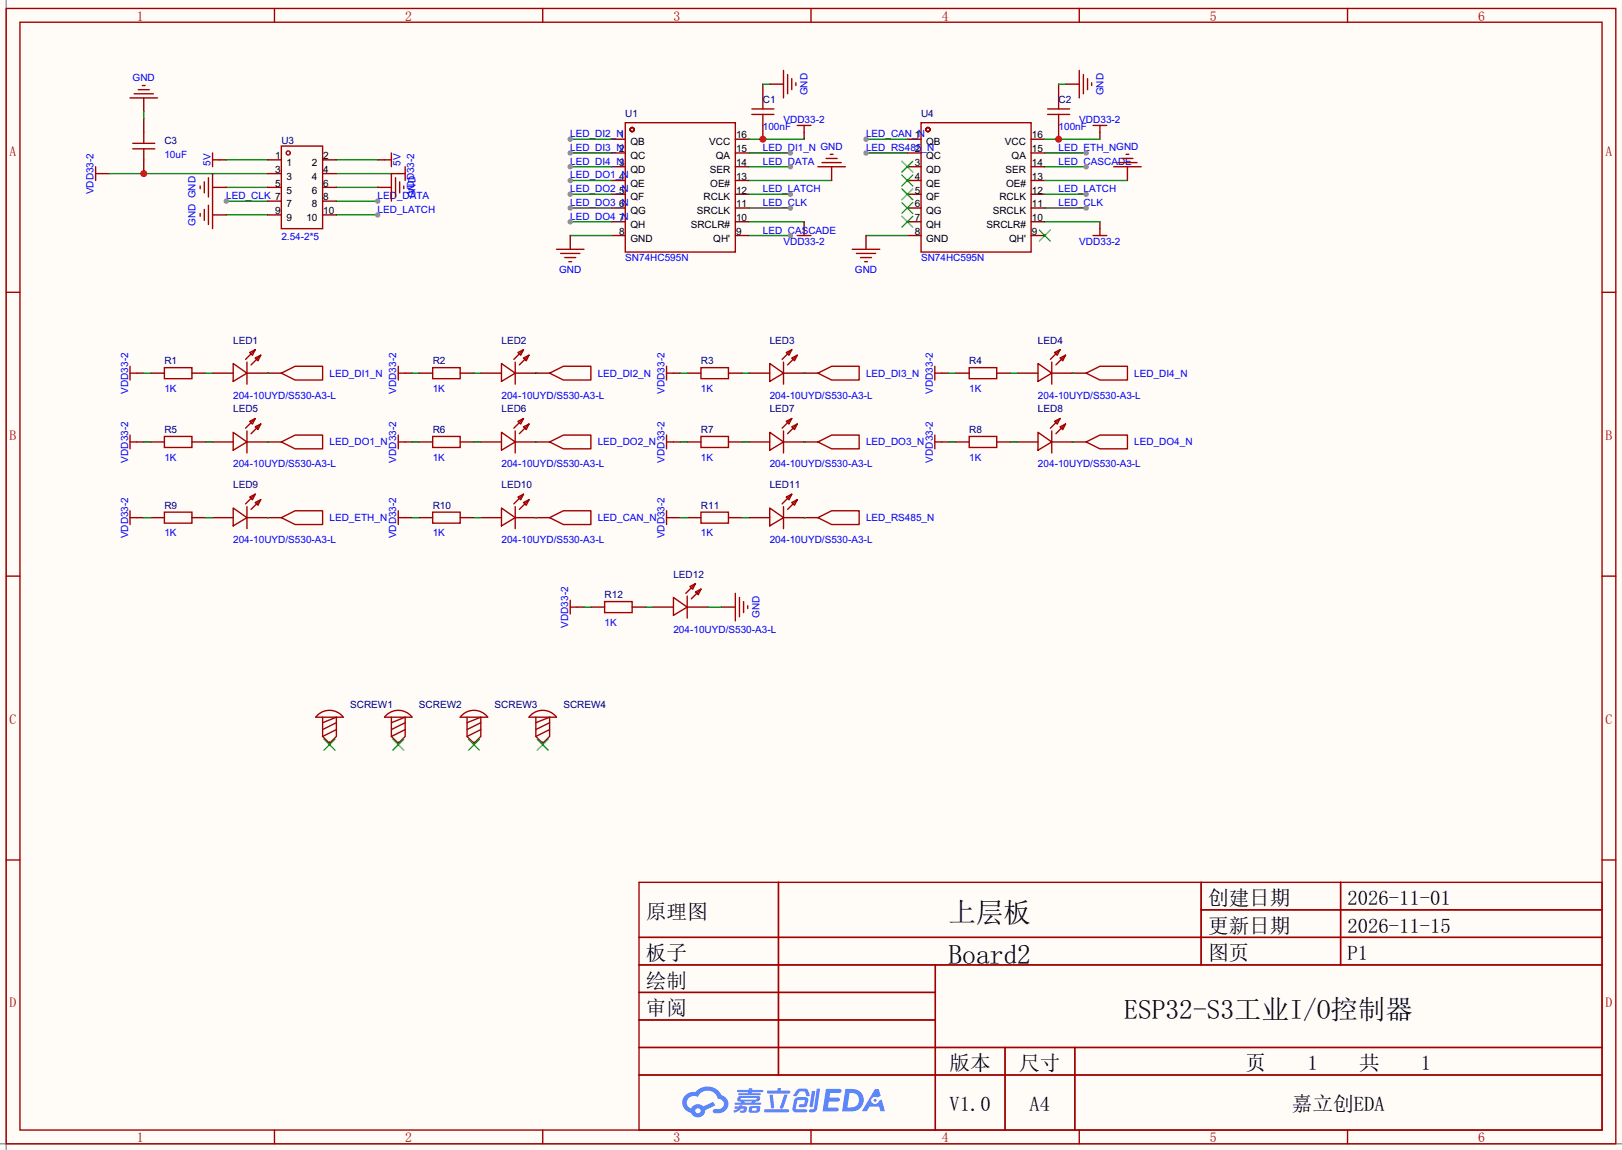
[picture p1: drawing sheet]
<svg xmlns="http://www.w3.org/2000/svg" width="299mm" height="212mm" viewBox="0 0 299 212" stroke-linecap="round" stroke-linejoin="round" font-family="sans-serif">
<path d="M0 0h299.5v212.3h-299.5z" fill="#fffcf7"/>
<path d="M1.1 0v212.3M0 211.1h299.5" fill="none" stroke="#999" stroke-width=".25"/>
<g fill="none" stroke="#a10000" stroke-width=".25">
<path d="M1.1 1.6h297.2v209.5h-297.2zM3.7 4.1h292.1v204.5h-292.1zM50.7 1.6v2.5M100.2 1.6v2.5M149.7 1.6v2.5M199.3 1.6v2.5M248.8 1.6v2.5M1.1 54h2.6M295.8 54h2.5M1.1 106.3h2.6M295.8 106.3h2.5M1.1 158.7h2.6"/>
<path d="M295.8 158.7h2.5M118 162.9h177.8v45.7h-177.8zM118 173h177.8M118 178.1h177.8M143.7 162.9v35.5M172.7 178.1v30.5M221.8 162.9v15.2M221.8 167.9h74M247.5 162.9v15.2M118 183.2h54.7M118 193.3h177.8M118 188.3h54.7"/>
<path d="M118 198.4h177.8M185.6 193.3v15.3M198.4 193.3v15.3M50.7 208.6v2.5M100.2 208.6v2.5M149.7 208.6v2.5M199.3 208.6v2.5M248.8 208.6v2.5"/>
</g>
<g fill="#5487ff">
<path d="M152.5 201h1.6a1.34 1.34 0 0 1 1.2 .2 .37 .37 0 0 1-.3 .5h-1.7l-.2 .9h1.6a.37 .37 0 0 1 .4 .4 .37 .37 0 0 1-.4 .3h-1.7l-.2 1.1h.8a1.26 1.26 0 0 1 1.2 .2 .36 .36 0 0 1-.3 .5h-2.6z"/>
<path d="M161.5 201h.8l.3 1.3-.6 .3a.72 .72 0 0 0-1.1 .2 .72 .72 0 0 0 .3 1 .72 .72 0 0 0 1-.4l.1-.2 .5-.3 .6 2.2h-.8l-.3-.9h-1.8l-.5 .9h-.9z"/>
<path d="M149.9 201.4h.6l-.4 2.7a.31 .31 0 0 1-.3 .3 .31 .31 0 0 1-.3-.3z"/>
<path d="M150.8 200.9h.6l-.5 3.7a.97 .97 0 0 1-1.5 .5l.1-.3 .6-.1 .2-.1z"/>
<path d="M147.1 201.2l.5-.3 1.3 .1 .3 .4 .3 .8-.1 .1h-.5l-.3-.8h-.8h-.2l-.6 .8h-.5v-.2z"/>
<path d="M146.8 202.8l.4-.3h1.5a.69 .69 0 0 1 .5 .4 .69 .69 0 0 1-.1 .8 .74 .74 0 0 1-.8 .7h-.6a.27 .27 0 0 1-.2-.4 .27 .27 0 0 1 .3-.2h.6l.2-.8-1.4 .1-.3 1.6 1.9 .1a.28 .28 0 0 1 .2 .3 .28 .28 0 0 1-.3 .2h-1.9l-.4-.3-.1-.4z"/>
<path d="M141.1 204.7h4.3a.28 .28 0 0 1 .3 .3 .28 .28 0 0 1-.3 .3h-4.2l-.1-.1z"/>
<path d="M144.8 202h.6l-.8 2.5a.3 .3 0 0 1-.4 .1 .3 .3 0 0 1-.2-.2z"/>
<path d="M142.1 202.1h.6l.2 2.2-.2 .3-.4-.2z"/>
<path d="M141.7 201.3h1.8l.2-.5h.5l-.1 .5h1.5a.27 .27 0 0 1 .3 .3 .27 .27 0 0 1-.3 .2h-3.8l-.2-.1z"/>
<path d="M135.7 204.2h.8v-.2h.6l-.1 .2h.8a.7 .7 0 0 1-.5 1.2h-.6v-.4l.6-.1v-.2l-.4-.1-.5 .5-.8 .3-.2-.4 .8-.4h-.6z"/>
<path d="M136.1 201.2h2.1l.1-.3h.6l-.1 .3h1.9l.2 .2-.2 .2h-1.9l-.1 .2h1.6l.2 .2-.2 .1h-3.9l-.1-.3h1.8v-.2h-1.9l-.1-.2z"/>
<path d="M156.1 201l-.6 4.1h1.4a2.14 2.14 0 0 0 2.6-2.1 2.14 2.14 0 0 0-2.7-2zM156.8 201.7a1.37 1.37 0 0 1 1.8 1.2 1.37 1.37 0 0 1-1.5 1.5h-.7z"/>
<path d="M136.3 202.5a.47 .47 0 0 0-.2 .6 .47 .47 0 0 0 .6 .2l.1 .2h-1.1l-.1 .3 4.7 .1 .2-.2-.1-.2h-1l.1-.2a.6 .6 0 0 0 .7-.2 .6 .6 0 0 0 0-.8h-3.5zM136.8 202.7l2.8-.1 .1 .1-.1 .3h-2.8zM137.4 203.3h1.4l-.1 .2h-1.2z"/>
<path d="M138.4 204.3a.9 .9 0 0 0-.1 1 2.48 2.48 0 0 0 1.9-.1 .84 .84 0 0 0 0-1l-1.4-.1zM138.9 204.6l.7-.1 .1 .3-.2 .2h-.7z"/>
<path d="M126.6 202.1a1.91 1.91 0 0 0-.5 2 1.91 1.91 0 0 0 1.5 1.3 1.35 1.35 0 0 0 1.5 .8 1.35 1.35 0 0 0 1.1-1.3l1.9-.9-.4-.6-1.8 .8a1.41 1.41 0 0 0-2.3 .4 1.25 1.25 0 0 1-.6-1.8 1.25 1.25 0 0 1 1.8-.3 1.97 1.97 0 0 1 2-1.2 1.97 1.97 0 0 1 1.8 1.5 .96 .96 0 0 1 1 .9 .96 .96 0 0 1-.9 1h-.6a.39 .39 0 0 0-.5 .3 .39 .39 0 0 0 .4 .5 1.87 1.87 0 0 0 1.9-.6 1.87 1.87 0 0 0 .4-2l-.7-.6-.4-.2a2.86 2.86 0 0 0-4.8-.6h-.3a2.27 2.27 0 0 0-1.5 .6zM128.4 205a.5 .5 0 0 1 1 0 .5 .5 0 0 1-1 0z"/>
<circle cx="161.6" cy="203.1" r=".27"/>
</g>
<g fill="none" stroke="#870000" stroke-width=".25">
<path d="M18.9 32h1.3M40.5 29.5h1.3M69.7 29.5h1.3M72.3 32h1.2M148.5 24.4v1.3M203.1 24.4v1.3M148.5 40.9v1.3M203.1 40.9v1.3M25.3 68.9h1.2M74.8 68.9h1.3M124.3 68.9h1.3M173.9 68.9h1.2"/>
<path d="M25.3 81.6h1.2M25.3 95.5h1.2M74.8 81.6h1.3M74.8 95.5h1.3M124.3 81.6h1.3M124.3 95.5h1.3M173.9 81.6h1.2M106.6 112.1h1.2"/>
</g>
<g fill="none" stroke="#a10000" stroke-width=".25">
<path d="M17.7 32h1.2M17.7 30.8v2.5M39.2 29.5h1.3M39.2 28.2v2.6M71 29.5h1.3M72.3 28.2v2.6M73.5 32h1.3M74.8 30.8v2.5M147.2 23.2h2.5M148.5 23.2v1.2M201.8 23.2h2.5M203.1 23.2v1.2"/>
<path d="M147.2 43.5h2.5M148.5 42.2v1.3M201.8 43.5h2.5M203.1 42.2v1.3M24 67.6v2.5M24 68.9h1.3M73.5 68.9h1.3M73.5 67.6v2.5M123.1 67.6v2.5M123.1 68.9h1.2M172.6 67.6v2.5M172.6 68.9h1.3"/>
<path d="M24 81.6h1.3M24 80.3v2.5M24 94.3v2.5M24 95.5h1.3M73.5 81.6h1.3M73.5 95.5h1.3M73.5 80.3v2.5M73.5 94.3v2.5M123.1 80.3v2.5M123.1 94.3v2.5M123.1 81.6h1.2M123.1 95.5h1.2"/>
<path d="M172.6 81.6h1.3M172.6 80.3v2.5M105.3 110.8v2.5M105.3 112.1h1.3"/>
</g>
<path d="M20.2 32h29.2M41.8 29.5h7.6M41.8 34.6h7.6M41.8 37.1h7.6M62.1 29.5h7.6M62.1 32h10.2M62.1 34.6h7.6" fill="none" stroke="#008700" stroke-width=".25"/>
<circle cx="41.8" cy="37.1" r=".51" fill="#999"/>
<path d="M62.1 37.1h7.6" fill="none" stroke="#008700" stroke-width=".25"/>
<circle cx="69.7" cy="37.1" r=".51" fill="#999"/>
<path d="M62.1 39.7h7.6" fill="none" stroke="#008700" stroke-width=".25"/>
<circle cx="69.7" cy="39.7" r=".51" fill="#999"/>
<path d="M41.8 39.7h7.6M138.3 25.7h10.2M192.9 25.7h10.2M192.9 30.8h7.6" fill="none" stroke="#008700" stroke-width=".25"/>
<g fill="none" stroke="#a10000" stroke-width=".25">
<path d="M51.9 27h7.7v15.2h-7.7zM115.4 22.6h20.4v23.9h-20.4zM170.1 22.6h20.3v23.9h-20.3z"/>
<circle cx="53.2" cy="28.2" r=".38"/>
<circle cx="116.7" cy="23.9" r=".38"/>
<circle cx="171.3" cy="23.9" r=".38"/>
</g>
<g fill="none" stroke="#870000" stroke-width=".25">
<path d="M49.4 29.5h2.5M49.4 39.7h2.5M49.4 32h2.5M49.4 37.1h2.5M49.4 34.6h2.5M59.6 29.5h2.5M59.6 39.7h2.5M59.6 32h2.5M59.6 37.1h2.5M59.6 34.6h2.5M112.9 25.7h2.5M112.9 28.2h2.5"/>
<path d="M112.9 30.8h2.5M112.9 33.3h2.5M112.9 35.9h2.5M112.9 38.4h2.5M135.8 25.7h2.5M135.8 28.2h2.5M135.8 30.8h2.5M135.8 33.3h2.5M135.8 35.9h2.5M135.8 38.4h2.5M167.5 25.7h2.6M167.5 28.2h2.6"/>
<path d="M167.5 30.8h2.6M167.5 33.3h2.6M167.5 35.9h2.6M167.5 38.4h2.6M190.4 25.7h2.5M190.4 28.2h2.5M190.4 30.8h2.5M190.4 33.3h2.5M190.4 35.9h2.5M190.4 38.4h2.5M112.9 40.9h2.5M112.9 43.5h2.5"/>
<path d="M135.8 40.9h2.5M135.8 43.5h2.5M167.5 40.9h2.6M167.5 43.5h2.6M190.4 40.9h2.5M190.4 43.5h2.5"/>
</g>
<path d="M166.5 29.8l2 2M166.5 32.3l2 2M166.5 34.8l2 2.1M166.5 37.4l2 2M166.5 39.9l2 2M168.5 29.8l-2 2M168.5 32.3l-2 2M168.5 34.8l-2 2.1M168.5 37.4l-2 2M168.5 39.9l-2 2M191.9 42.5l2 2M193.9 42.5l-2 2" fill="none" stroke="#3c3" stroke-width=".25"/>
<circle cx="200.5" cy="30.8" r=".51" fill="#999"/>
<path d="M138.3 30.8h7.6" fill="none" stroke="#008700" stroke-width=".25"/>
<circle cx="145.9" cy="30.8" r=".51" fill="#999"/>
<path d="M138.3 33.3h15.2M192.9 33.3h15.3M192.9 35.9h7.6" fill="none" stroke="#008700" stroke-width=".25"/>
<circle cx="200.5" cy="35.9" r=".51" fill="#999"/>
<path d="M138.3 35.9h7.6" fill="none" stroke="#008700" stroke-width=".25"/>
<circle cx="145.9" cy="35.9" r=".51" fill="#999"/>
<path d="M192.9 38.4h7.6" fill="none" stroke="#008700" stroke-width=".25"/>
<circle cx="200.5" cy="38.4" r=".51" fill="#999"/>
<path d="M138.3 38.4h7.6" fill="none" stroke="#008700" stroke-width=".25"/>
<circle cx="145.9" cy="38.4" r=".51" fill="#999"/>
<path d="M105.3 43.5h7.6M138.3 40.9h10.2M138.3 43.5h7.6M159.9 43.5h7.6M192.9 40.9h10.2" fill="none" stroke="#008700" stroke-width=".25"/>
<path d="M39.2 34.6h2.6M39.2 39.7h2.6M69.7 34.6h2.6M153.5 30.8v2.5M208.2 30.8v2.5M105.3 43.5v2.5M159.9 43.5v2.5" fill="none" stroke="#870000" stroke-width=".25"/>
<g fill="none" stroke="#a10000" stroke-width=".25">
<path d="M37 34.3v.5M37 39.4v.5M37.7 33.6v2M37.7 38.6v2.1M38.5 32.8v3.6M38.5 37.9v3.5M39.2 32v10.2M72.3 32v5.1M73 32.8v3.6M73.8 33.6v2M74.5 34.3v.5M151 30.8h5.1"/>
<path d="M151.8 30h3.5M152.5 29.2h2.1M153.3 28.5h.5M205.6 30.8h5.1M206.4 30h3.5M207.1 29.2h2.1M207.9 28.5h.5M102.7 46h5.1M103.5 46.8h3.6M104.3 47.5h2M105 48.3h.5M157.4 46h5"/>
<path d="M158.1 46.8h3.6M158.9 47.5h2M159.6 48.3h.5"/>
</g>
<circle cx="145.9" cy="43.5" r=".51" fill="#999"/>
<path d="M140.8 23.2v2.5" fill="none" stroke="#870000" stroke-width=".25"/>
<circle cx="140.8" cy="25.7" r=".63" fill="#c00"/>
<path d="M140.8 15.5v2.6M195.5 23.2v2.5" fill="none" stroke="#870000" stroke-width=".25"/>
<path d="M140.8 18.1v2M138.8 21.1h4.1M138.8 20.1h4.1M140.8 21.1v2.1" fill="none" stroke="#a10000" stroke-width=".25"/>
<circle cx="195.5" cy="25.7" r=".63" fill="#c00"/>
<path d="M142.1 15.5h2.6M195.5 15.5v2.6M196.7 15.5h2.6M26.5 29.5v2.5" fill="none" stroke="#870000" stroke-width=".25"/>
<path d="M144.7 13v5.1M145.4 13.8v3.5M146.2 14.5v2M146.9 15.3v.5M195.5 18.1v2M199.3 13v5.1M200 13.8v3.5M200.8 14.5v2M201.5 15.3v.5M193.4 21.1h4.1M193.4 20.1h4.1M195.5 21.1v2.1" fill="none" stroke="#a10000" stroke-width=".25"/>
<path d="M140.8 15.5h1.3M195.5 15.5h1.2" fill="none" stroke="#008700" stroke-width=".25"/>
<circle cx="26.5" cy="32" r=".63" fill="#c00"/>
<path d="M26.5 18.1v2.5M26.5 21.9v2.5" fill="none" stroke="#870000" stroke-width=".25"/>
<path d="M24 18.1h5.1M24.8 17.3h3.5M25.5 16.5h2.1M26.3 15.8h.5M24.5 27.5h4.1M24.5 26.5h4.1M26.5 24.4v2.1M26.5 27.5v2" fill="none" stroke="#a10000" stroke-width=".25"/>
<path d="M26.5 20.6v1.3M138.3 28.2h7.6" fill="none" stroke="#008700" stroke-width=".25"/>
<circle cx="145.9" cy="28.2" r=".51" fill="#999"/>
<path d="M105.3 25.7h7.6" fill="none" stroke="#008700" stroke-width=".25"/>
<circle cx="105.3" cy="25.7" r=".51" fill="#999"/>
<path d="M105.3 28.2h7.6" fill="none" stroke="#008700" stroke-width=".25"/>
<circle cx="105.3" cy="28.2" r=".51" fill="#999"/>
<path d="M105.3 30.8h7.6" fill="none" stroke="#008700" stroke-width=".25"/>
<circle cx="105.3" cy="30.8" r=".51" fill="#999"/>
<path d="M58.7 131.9a3.2 3.2 0 0 1 4.7 .5h-5.1zM59.6 132.4v3.5l1.2 1.3 1.3-1.3v-3.5l-2.5 1M62.1 133.4l-2.5 1.3M62.1 134.7l-2.5 1.2" fill="none" stroke="#a10000" stroke-width=".25"/>
<path d="M60.8 136.9v.6" fill="none" stroke="#870000" stroke-width=".25"/>
<path d="M59.8 136.4l2 2.1M61.8 136.4l-2 2.1" fill="none" stroke="#3c3" stroke-width=".25"/>
<path d="M105.3 33.3h7.6" fill="none" stroke="#008700" stroke-width=".25"/>
<circle cx="105.3" cy="33.3" r=".51" fill="#999"/>
<path d="M71.4 131.9a3.2 3.2 0 0 1 4.7 .5h-5.1zM72.3 132.4v3.5l1.2 1.3 1.3-1.3v-3.5l-2.5 1M74.8 133.4l-2.5 1.3M74.8 134.7l-2.5 1.2M85.4 131.9a3.2 3.2 0 0 1 4.6 .5h-5zM86.2 132.4v3.5l1.3 1.3 1.3-1.3v-3.5l-2.6 1M88.8 133.4l-2.6 1.3M88.8 134.7l-2.6 1.2M98.1 131.9a3.2 3.2 0 0 1 4.6 .5h-5zM98.9 132.4v3.5l1.3 1.3 1.3-1.3v-3.5l-2.6 1M101.5 133.4l-2.6 1.3M101.5 134.7l-2.6 1.2" fill="none" stroke="#a10000" stroke-width=".25"/>
<path d="M73.5 136.9v.6M87.5 136.9v.6M100.2 136.9v.6" fill="none" stroke="#870000" stroke-width=".25"/>
<path d="M72.5 136.4l2 2.1M74.5 136.4l-2 2.1M86.5 136.4l2 2.1M88.5 136.4l-2 2.1M99.2 136.4l2 2.1M101.2 136.4l-2 2.1" fill="none" stroke="#3c3" stroke-width=".25"/>
<path d="M105.3 35.9h7.6" fill="none" stroke="#008700" stroke-width=".25"/>
<circle cx="105.3" cy="35.9" r=".51" fill="#999"/>
<path d="M105.3 38.4h7.6" fill="none" stroke="#008700" stroke-width=".25"/>
<circle cx="105.3" cy="38.4" r=".51" fill="#999"/>
<path d="M105.3 40.9h7.6" fill="none" stroke="#008700" stroke-width=".25"/>
<circle cx="105.3" cy="40.9" r=".51" fill="#999"/>
<path d="M192.9 28.2h7.6" fill="none" stroke="#008700" stroke-width=".25"/>
<circle cx="200.5" cy="28.2" r=".51" fill="#999"/>
<path d="M159.9 25.7h7.6" fill="none" stroke="#008700" stroke-width=".25"/>
<circle cx="159.9" cy="25.7" r=".51" fill="#999"/>
<path d="M159.9 28.2h7.6" fill="none" stroke="#008700" stroke-width=".25"/>
<circle cx="159.9" cy="28.2" r=".51" fill="#999"/>
<g fill="none" stroke="#870000" stroke-width=".25">
<path d="M27.8 68.9h2.6M35.4 68.9h2.6M39.2 68.9h3.9M45.6 68.9h6.3M77.3 68.9h2.6M85 68.9h2.5M88.8 68.9h3.8M95.1 68.9h6.4M126.9 68.9h2.5M134.5 68.9h2.5M138.3 68.9h3.8M144.7 68.9h6.3"/>
<path d="M176.4 68.9h2.5M184 68.9h2.6M187.8 68.9h3.8M194.2 68.9h6.3M27.8 95.5h2.6M27.8 81.6h2.6M35.4 95.5h2.6M35.4 81.6h2.6M39.2 95.5h3.9M39.2 81.6h3.9M45.6 95.5h6.3M45.6 81.6h6.3"/>
<path d="M77.3 95.5h2.6M77.3 81.6h2.6M85 95.5h2.5M85 81.6h2.5M88.8 95.5h3.8M88.8 81.6h3.8M95.1 95.5h6.4M95.1 81.6h6.4M126.9 95.5h2.5M126.9 81.6h2.5M134.5 95.5h2.5M134.5 81.6h2.5"/>
<path d="M138.3 95.5h3.8M138.3 81.6h3.8M144.7 95.5h6.3M144.7 81.6h6.3M176.4 81.6h2.5M184 81.6h2.6M187.8 81.6h3.8M194.2 81.6h6.3M109.1 112.1h2.5M116.7 112.1h2.6M120.5 112.1h3.8M126.9 112.1h3.8"/>
<path d="M133.2 112.1h2.6"/>
</g>
<g fill="none" stroke="#a10000" stroke-width=".25">
<path d="M30.4 67.9h5v2h-5zM43.1 67.1l2.5 1.8-2.5 1.5zM43.1 79.8l2.5 1.8-2.5 1.5zM45.6 66.8v4.1M45.6 79.5v4.1M46.1 65.1l1-.5-.5 1zM46.1 77.8l1-.5-.5 1zM47.1 66.1l1-.5-.5 1zM47.1 78.8l1-.5-.5 1zM47.1 64.6l-1.8 1.7M47.1 77.3l-1.8 1.7M48.1 65.6l-1.7 1.7"/>
<path d="M48.1 78.3l-1.7 1.7M51.9 68.9l2.6-1.3h5.1v2.5h-5.1zM79.9 67.9h5.1v2h-5.1zM92.6 67.1l2.5 1.8-2.5 1.5zM92.6 79.8l2.5 1.8-2.5 1.5zM95.1 66.8v4.1M95.1 79.5v4.1M95.6 65.1l1-.5-.5 1zM95.6 77.8l1-.5-.5 1zM96.6 66.1l1.1-.5-.5 1zM96.6 78.8l1.1-.5-.5 1zM96.6 64.6l-1.7 1.7"/>
<path d="M96.6 77.3l-1.7 1.7M97.7 65.6l-1.8 1.7M97.7 78.3l-1.8 1.7M101.5 68.9l2.5-1.3h5.1v2.5h-5.1zM129.4 67.9h5.1v2h-5.1zM142.1 79.8l2.6 1.8-2.6 1.5zM142.1 67.1l2.6 1.8-2.6 1.5zM144.7 66.8v4.1M144.7 79.5v4.1M145.2 77.8l1-.5-.5 1zM145.2 65.1l1-.5-.5 1zM146.2 78.8l1-.5-.5 1z"/>
<path d="M146.2 66.1l1-.5-.5 1zM146.2 77.3l-1.8 1.7M146.2 64.6l-1.8 1.7M147.2 78.3l-1.8 1.7M147.2 65.6l-1.8 1.7M151 68.9l2.5-1.3h5.1v2.5h-5.1zM178.9 67.9h5.1v2h-5.1zM191.6 79.8l2.6 1.8-2.6 1.5zM191.6 67.1l2.6 1.8-2.6 1.5zM194.2 66.8v4.1M194.2 79.5v4.1M194.7 77.8l1-.5-.5 1z"/>
<path d="M194.7 65.1l1-.5-.5 1zM195.7 78.8l1-.5-.5 1zM195.7 66.1l1-.5-.5 1zM195.7 77.3l-1.8 1.7M195.7 64.6l-1.8 1.7M196.7 78.3l-1.8 1.7M196.7 65.6l-1.8 1.7M200.5 68.9l2.6-1.3h5.1v2.5h-5.1zM30.4 94.5h5v2.1h-5zM30.4 80.6h5v2h-5zM43.1 93.8l2.5 1.7-2.5 1.6zM45.6 93.5v4.1"/>
<path d="M46.1 91.7l1-.5-.5 1zM47.1 92.7l1-.5-.5 1.1zM47.1 91.2l-1.8 1.8M48.1 92.2l-1.7 1.8M51.9 95.5l2.6-1.2h5.1v2.5h-5.1zM51.9 81.6l2.6-1.3h5.1v2.5h-5.1zM79.9 94.5h5.1v2.1h-5.1zM79.9 80.6h5.1v2h-5.1zM92.6 93.8l2.5 1.7-2.5 1.6zM95.1 93.5v4.1M95.6 91.7l1-.5-.5 1zM96.6 92.7l1.1-.5-.5 1.1z"/>
<path d="M96.6 91.2l-1.7 1.8M97.7 92.2l-1.8 1.8M101.5 95.5l2.5-1.2h5.1v2.5h-5.1zM101.5 81.6l2.5-1.3h5.1v2.5h-5.1zM129.4 80.6h5.1v2h-5.1zM129.4 94.5h5.1v2.1h-5.1zM142.1 93.8l2.6 1.7-2.6 1.6zM144.7 93.5v4.1M145.2 91.7l1-.5-.5 1zM146.2 92.7l1-.5-.5 1.1zM146.2 91.2l-1.8 1.8M147.2 92.2l-1.8 1.8"/>
<path d="M151 95.5l2.5-1.2h5.1v2.5h-5.1zM151 81.6l2.5-1.3h5.1v2.5h-5.1zM178.9 80.6h5.1v2h-5.1zM200.5 81.6l2.6-1.3h5.1v2.5h-5.1zM111.6 111h5.1v2.1h-5.1zM124.3 110.3l2.6 1.8-2.6 1.5zM126.9 110v4.1M127.4 108.2l1-.5-.5 1.1zM128.4 109.3l1-.5-.5 1zM128.4 107.7l-1.8 1.8M129.4 108.8l-1.8 1.7M135.8 109.5v5.1"/>
<path d="M136.5 110.3v3.5M137.3 111v2.1M138 111.8v.5"/>
</g>
<g fill="none" stroke="#008700" stroke-width=".25">
<path d="M26.5 68.9h1.3M38 68.9h1.2M49.4 68.9h.1M76.1 68.9h1.2M87.5 68.9h1.3M98.9 68.9h.1M125.6 68.9h1.3M137 68.9h1.3M148.5 68.9h.1M175.1 68.9h1.3M186.6 68.9h1.2M198 68.9h.1"/>
<path d="M26.5 81.6h1.3M26.5 95.5h1.3M38 81.6h1.2M38 95.5h1.2M49.4 95.5h.1M49.4 81.6h.1M76.1 81.6h1.2M76.1 95.5h1.2M87.5 81.6h1.3M87.5 95.5h1.3M98.9 95.5h.1M98.9 81.6h.1"/>
<path d="M125.6 81.6h1.3M125.6 95.5h1.3M137 81.6h1.3M137 95.5h1.3M148.5 95.5h.1M148.5 81.6h.1M175.1 81.6h1.3M186.6 81.6h1.2M198 81.6h.1M107.8 112.1h1.3M119.3 112.1h1.2M130.7 112.1h2.5"/>
</g>
<g font-size="5.1">
<text x="175.1" y="170.2">上层板</text>
<text x="175.1" y="177.8">Board2</text>
<text x="207.6" y="188">ESP32-S3工业I/O控制器</text>
</g>
<g font-size="3.8">
<text x="223" y="167">创建日期</text>
<text x="248.8" y="167">2026-11-01</text>
<text x="119.3" y="169.6">原理图</text>
<text x="223" y="172.1">更新日期</text>
<text x="248.8" y="172.1">2026-11-15</text>
<text x="119.3" y="177.2">板子</text>
<text x="223" y="177.2">图页</text>
<text x="248.8" y="177.2">P1</text>
<text x="119.3" y="182.3">绘制</text>
<text x="119.3" y="187.4">审阅</text>
<text x="175.3" y="197.5">版本</text>
<text x="188.2" y="197.5">尺寸</text>
<text x="230" y="197.5">页</text>
<text x="241.4" y="197.5">1</text>
<text x="250.9" y="197.5">共</text>
<text x="262.4" y="197.5">1</text>
<text x="175.3" y="205.1">V1.0</text>
<text x="190.1" y="205.1">A4</text>
<text x="238.5" y="205.1">嘉立创EDA</text>
</g>
<g font-size="2.5" fill="#a00000">
<text x="25.3" y="3.8">1</text>
<text x="74.8" y="3.8">2</text>
<text x="124.3" y="3.8">3</text>
<text x="173.9" y="3.8">4</text>
<text x="223.4" y="3.8">5</text>
<text x="272.9" y="3.8">6</text>
<text x="1.8" y="28.8">A</text>
<text x="296.4" y="28.8">A</text>
<text x="1.8" y="81.2">B</text>
<text x="296.4" y="81.2">B</text>
<text x="1.8" y="133.5">C</text>
<text x="296.4" y="133.5">C</text>
<text x="1.8" y="185.9">D</text>
<text x="296.4" y="185.9">D</text>
<text x="25.3" y="210.9">1</text>
<text x="74.8" y="210.9">2</text>
<text x="124.3" y="210.9">3</text>
<text x="173.9" y="210.9">4</text>
<text x="223.4" y="210.9">5</text>
<text x="272.9" y="210.9">6</text>
</g>
<g font-size="1.8" fill="#00f">
<text x="24.5" y="14.9">GND</text>
<text x="149.1" y="17.6" transform="rotate(-90 149.1 17.6)">GND</text>
<text x="203.7" y="17.6" transform="rotate(-90 203.7 17.6)">GND</text>
<text x="144.7" y="22.8">VDD33-2</text>
<text x="199.3" y="22.8">VDD33-2</text>
<text x="30.4" y="29.1">10uF</text>
<text x="105.3" y="25.3">LED_DI2_N</text>
<text x="105.3" y="27.9">LED_DI3_N</text>
<text x="140.8" y="24.1">100nF</text>
<text x="140.8" y="27.9">LED_DI1_N GND</text>
<text x="159.9" y="25.3">LED_CAN_N</text>
<text x="159.9" y="27.9">LED_RS485_N</text>
<text x="195.5" y="24.1">100nF</text>
<text x="195.5" y="27.9">LED_ETH_NGND</text>
<text x="17.3" y="35.8" transform="rotate(-90 17.3 35.8)">VDD33-2</text>
<text x="38.9" y="30.6" transform="rotate(-90 38.9 30.6)">5V</text>
<text x="73.9" y="30.6" transform="rotate(-90 73.9 30.6)">5V</text>
<text x="76.5" y="35.8" transform="rotate(-90 76.5 35.8)">VDD33-2</text>
<text x="105.3" y="30.4">LED_DI4_N</text>
<text x="105.3" y="32.9">LED_DO1_N</text>
<text x="105.3" y="35.5">LED_DO2_N</text>
<text x="140.8" y="30.4">LED_DATA</text>
<text x="140.8" y="35.5">LED_LATCH</text>
<text x="195.5" y="30.4">LED_CASCADE</text>
<text x="195.5" y="35.5">LED_LATCH</text>
<text x="36.1" y="41.7" transform="rotate(-90 36.1 41.7)">GND GND</text>
<text x="41.8" y="36.8">LED_CLK 7</text>
<text x="69.7" y="36.8">LED_DATA</text>
<text x="69.7" y="39.3">LED_LATCH</text>
<text x="76.7" y="36.6" transform="rotate(-90 76.7 36.6)">GND</text>
<text x="105.3" y="38">LED_DO3_N</text>
<text x="105.3" y="40.6">LED_DO4_N</text>
<text x="140.8" y="38">LED_CLK</text>
<text x="195.5" y="38">LED_CLK</text>
<text x="51.9" y="44.4">2.54-2*5</text>
<text x="140.8" y="43.1">LED_CASCADE</text>
<text x="144.7" y="45.1">VDD33-2</text>
<text x="199.3" y="45.1">VDD33-2</text>
<text x="103.2" y="50.5">GND</text>
<text x="115.4" y="48.2">SN74HC595N</text>
<text x="157.8" y="50.5">GND</text>
<text x="170.1" y="48.2">SN74HC595N</text>
<text x="60.8" y="69.5">LED_DI1_N</text>
<text x="110.4" y="69.5">LED_DI2_N</text>
<text x="159.9" y="69.5">LED_DI3_N</text>
<text x="209.4" y="69.5">LED_DI4_N</text>
<text x="23.6" y="72.7" transform="rotate(-90 23.6 72.7)">VDD33-2</text>
<text x="30.4" y="72.3">1K</text>
<text x="43.1" y="73.6">204-10UYD/S530-A3-L</text>
<text x="73.2" y="72.7" transform="rotate(-90 73.2 72.7)">VDD33-2</text>
<text x="79.9" y="72.3">1K</text>
<text x="92.6" y="73.6">204-10UYD/S530-A3-L</text>
<text x="122.7" y="72.7" transform="rotate(-90 122.7 72.7)">VDD33-2</text>
<text x="129.4" y="72.3">1K</text>
<text x="142.1" y="73.6">204-10UYD/S530-A3-L</text>
<text x="172.2" y="72.7" transform="rotate(-90 172.2 72.7)">VDD33-2</text>
<text x="178.9" y="72.3">1K</text>
<text x="191.6" y="73.6">204-10UYD/S530-A3-L</text>
<text x="60.8" y="82.2">LED_DO1_N</text>
<text x="110.4" y="82.2">LED_DO2_N</text>
<text x="159.9" y="82.2">LED_DO3_N</text>
<text x="209.4" y="82.2">LED_DO4_N</text>
<text x="23.6" y="85.4" transform="rotate(-90 23.6 85.4)">VDD33-2</text>
<text x="30.4" y="85">1K</text>
<text x="43.1" y="86.3">204-10UYD/S530-A3-L</text>
<text x="73.2" y="85.4" transform="rotate(-90 73.2 85.4)">VDD33-2</text>
<text x="79.9" y="85">1K</text>
<text x="92.6" y="86.3">204-10UYD/S530-A3-L</text>
<text x="122.7" y="85.4" transform="rotate(-90 122.7 85.4)">VDD33-2</text>
<text x="129.4" y="85">1K</text>
<text x="142.1" y="86.3">204-10UYD/S530-A3-L</text>
<text x="172.2" y="85.4" transform="rotate(-90 172.2 85.4)">VDD33-2</text>
<text x="178.9" y="85">1K</text>
<text x="191.6" y="86.3">204-10UYD/S530-A3-L</text>
<text x="23.6" y="99.3" transform="rotate(-90 23.6 99.3)">VDD33-2</text>
<text x="30.4" y="99">1K</text>
<text x="43.1" y="100.3">204-10UYD/S530-A3-L</text>
<text x="60.8" y="96.2">LED_ETH_N</text>
<text x="73.2" y="99.3" transform="rotate(-90 73.2 99.3)">VDD33-2</text>
<text x="79.9" y="99">1K</text>
<text x="92.6" y="100.3">204-10UYD/S530-A3-L</text>
<text x="110.4" y="96.2">LED_CAN_N</text>
<text x="122.7" y="99.3" transform="rotate(-90 122.7 99.3)">VDD33-2</text>
<text x="129.4" y="99">1K</text>
<text x="142.1" y="100.3">204-10UYD/S530-A3-L</text>
<text x="159.9" y="96.2">LED_RS485_N</text>
<text x="104.9" y="115.9" transform="rotate(-90 104.9 115.9)">VDD33-2</text>
<text x="111.6" y="115.5">1K</text>
<text x="124.3" y="116.8">204-10UYD/S530-A3-L</text>
<text x="140.2" y="114.1" transform="rotate(-90 140.2 114.1)">GND</text>
</g>
<g font-size="1.8" fill="#000080">
<text x="115.4" y="21.5">U1</text>
<text x="140.8" y="19">C1</text>
<text x="170.1" y="21.5">U4</text>
<text x="195.5" y="19">C2</text>
<text x="30.4" y="26.6">C3</text>
<text x="51.9" y="26.6">U3</text>
<text x="43.1" y="63.4">LED1</text>
<text x="92.6" y="63.4">LED2</text>
<text x="142.1" y="63.4">LED3</text>
<text x="191.6" y="63.4">LED4</text>
<text x="30.4" y="67.2">R1</text>
<text x="79.9" y="67.2">R2</text>
<text x="129.4" y="67.2">R3</text>
<text x="178.9" y="67.2">R4</text>
<text x="43.1" y="76.1">LED5</text>
<text x="92.6" y="76.1">LED6</text>
<text x="142.1" y="76.1">LED7</text>
<text x="191.6" y="76.1">LED8</text>
<text x="30.4" y="79.9">R5</text>
<text x="79.9" y="79.9">R6</text>
<text x="129.4" y="79.9">R7</text>
<text x="178.9" y="79.9">R8</text>
<text x="30.4" y="93.9">R9</text>
<text x="43.1" y="90.1">LED9</text>
<text x="79.9" y="93.9">R10</text>
<text x="92.6" y="90.1">LED10</text>
<text x="129.4" y="93.9">R11</text>
<text x="142.1" y="90.1">LED11</text>
<text x="124.3" y="106.6">LED12</text>
<text x="111.6" y="110.4">R12</text>
<text x="64.6" y="130.7">SCREW1</text>
<text x="77.3" y="130.7">SCREW2</text>
<text x="91.3" y="130.7">SCREW3</text>
<text x="104" y="130.7">SCREW4</text>
</g>
<g font-size="1.8">
<text x="50.8" y="29.4">1</text>
<text x="59.7" y="29.4">2</text>
<text x="114.3" y="25.6">1</text>
<text x="114.3" y="28.1">2</text>
<text x="116.4" y="26.8">QB</text>
<text x="116.4" y="29.4">QC</text>
<text x="130.9" y="26.8">VCC</text>
<text x="132.2" y="29.4">QA</text>
<text x="135.9" y="28.1">15</text>
<text x="135.9" y="25.6">16</text>
<text x="168.9" y="25.6">1</text>
<text x="168.9" y="28.1">2</text>
<text x="171" y="26.8">QB</text>
<text x="171" y="29.4">QC</text>
<text x="185.5" y="26.8">VCC</text>
<text x="186.8" y="29.4">QA</text>
<text x="190.5" y="28.1">15</text>
<text x="190.5" y="25.6">16</text>
<text x="50.8" y="31.9">3</text>
<text x="50.8" y="34.4">5</text>
<text x="52.9" y="30.6">1</text>
<text x="52.9" y="33.2">3</text>
<text x="52.9" y="35.7">5</text>
<text x="57.6" y="35.7">6</text>
<text x="57.6" y="33.2">4</text>
<text x="57.6" y="30.6">2</text>
<text x="59.7" y="34.4">6</text>
<text x="59.7" y="31.9">4</text>
<text x="114.3" y="30.6">3</text>
<text x="114.3" y="33.2">4</text>
<text x="114.3" y="35.7">5</text>
<text x="116.4" y="31.9">QD</text>
<text x="116.4" y="34.4">QE</text>
<text x="131" y="31.9">SER</text>
<text x="131.1" y="34.4">OE#</text>
<text x="135.9" y="35.7">12</text>
<text x="135.9" y="33.2">13</text>
<text x="135.9" y="30.6">14</text>
<text x="168.9" y="30.6">3</text>
<text x="168.9" y="33.2">4</text>
<text x="168.9" y="35.7">5</text>
<text x="171" y="31.9">QD</text>
<text x="171" y="34.4">QE</text>
<text x="185.6" y="31.9">SER</text>
<text x="185.7" y="34.4">OE#</text>
<text x="190.5" y="35.7">12</text>
<text x="190.5" y="33.2">13</text>
<text x="190.5" y="30.6">14</text>
<text x="50.8" y="39.5">9</text>
<text x="52.9" y="38.3">7</text>
<text x="52.9" y="40.8">9</text>
<text x="56.6" y="40.8">10</text>
<text x="57.6" y="38.3">8</text>
<text x="59.7" y="39.5">10</text>
<text x="59.7" y="37">8</text>
<text x="114.3" y="38.3">6</text>
<text x="114.3" y="40.8">7</text>
<text x="116.4" y="37">QF</text>
<text x="116.4" y="39.5">QG</text>
<text x="128.7" y="39.5">SRCLK</text>
<text x="129.9" y="37">RCLK</text>
<text x="135.9" y="40.8">10</text>
<text x="135.9" y="38.3">11</text>
<text x="168.9" y="38.3">6</text>
<text x="168.9" y="40.8">7</text>
<text x="171" y="37">QF</text>
<text x="171" y="39.5">QG</text>
<text x="183.3" y="39.5">SRCLK</text>
<text x="184.5" y="37">RCLK</text>
<text x="190.5" y="40.8">10</text>
<text x="190.5" y="38.3">11</text>
<text x="114.3" y="43.3">8</text>
<text x="116.4" y="42.1">QH</text>
<text x="116.4" y="44.6">GND</text>
<text x="127.5" y="42.1">SRCLR#</text>
<text x="131.7" y="44.6">QH'</text>
<text x="135.9" y="43.3">9</text>
<text x="168.9" y="43.3">8</text>
<text x="171" y="42.1">QH</text>
<text x="171" y="44.6">GND</text>
<text x="182.1" y="42.1">SRCLR#</text>
<text x="186.3" y="44.6">QH'</text>
<text x="190.5" y="43.3">9</text>
</g>
</svg>
